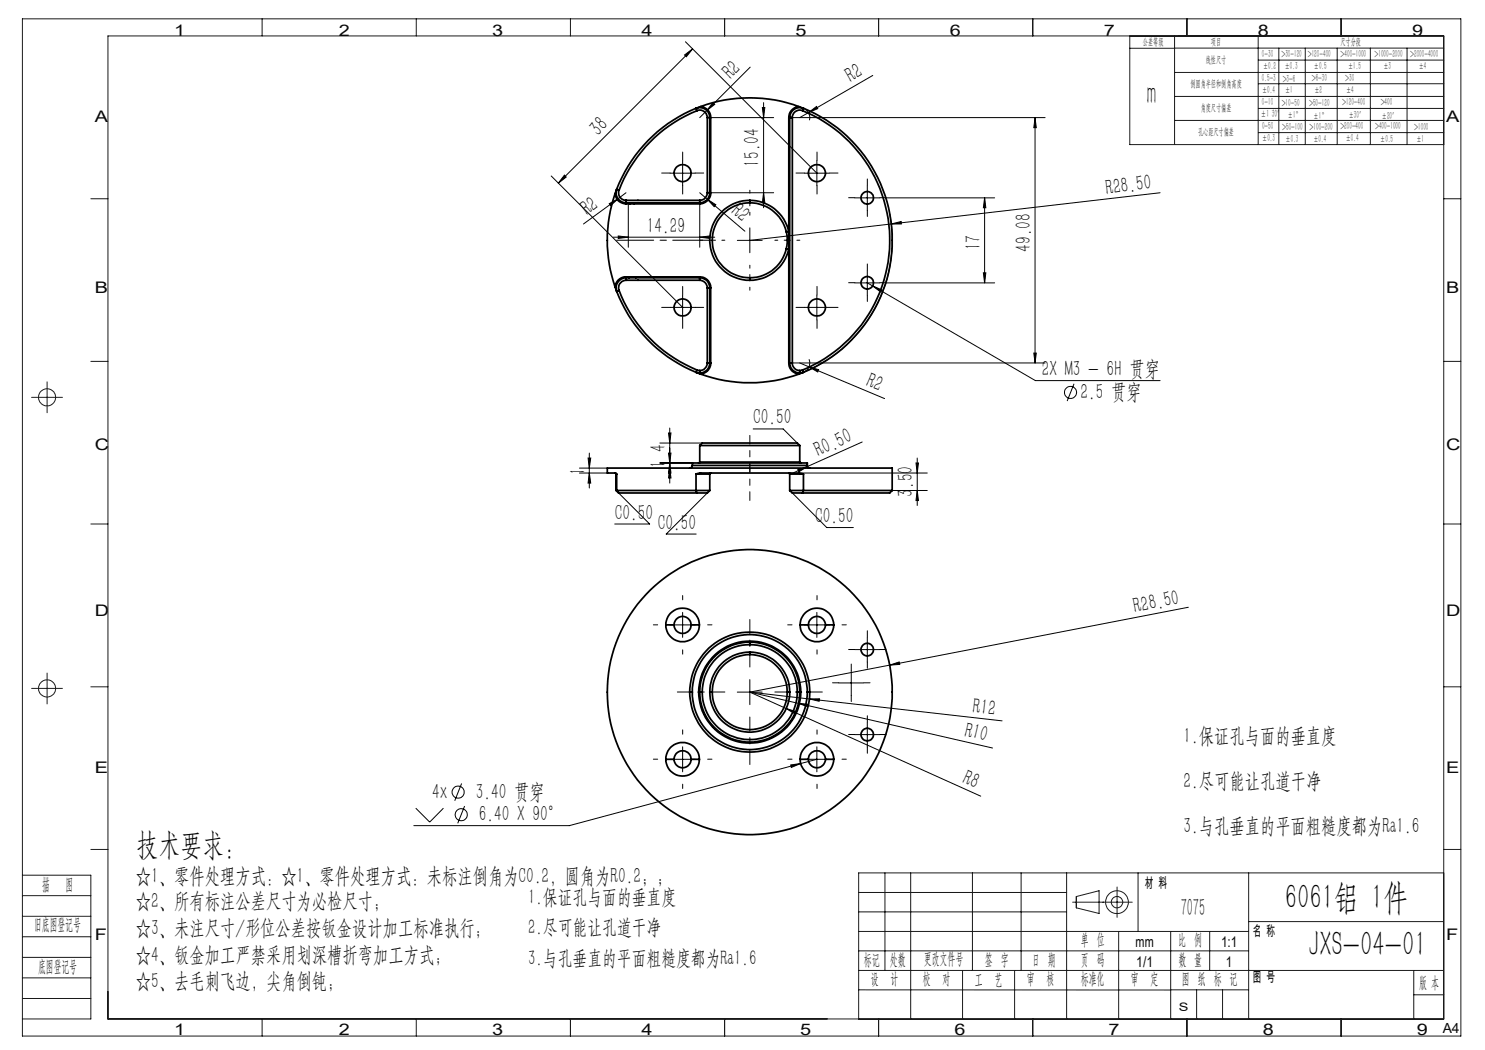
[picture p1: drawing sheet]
<svg xmlns="http://www.w3.org/2000/svg" width="297mm" height="210mm" viewBox="0 0 297 210" stroke-linecap="round" stroke-linejoin="round" font-family="sans-serif">
<g fill="none" stroke="#000" stroke-width=".2">
<path d="M136.9 11l1.6-1.2-1.2 1.6zM137.1 8.4l26.3 26.2M138.5 9.8l-26.8 26.8M150 13.4l-10.1 10.1M174.6 15.1l-12.9 7.4M110.2 35.2l26.3 26.3M112.9 35l.3 .4-1.5 1.2zM123.6 39.7l-6.9 5.1M125.2 38.6l-1.6 1.1M134 34.6h5M136.5 32.1v5M139.9 38.6l1.6 1.3"/>
<path d="M141.5 39.9l1.7 1-.4 .4zM141.5 39.9l7.5 6.3M142.1 23.5h12.6M142.1 38.6h12.6M142.6 20.5l.3 .4-1.5 1.2zM152.5 21.5h.5l-.3 2zM152.7 38.6l.3 2h-.5zM152.7 20.5v21M158.5 23.5h50.5M160.7 21.7a2.03 2.03 0 0 1 1.2 2.4M160.9 34.6h5M161.7 22.5l-1.8 1"/>
<path d="M161.7 22.5l1.6-1.2 .2 .4zM163.4 32.1v5M171 39.6h5M173.5 37.1v5M177.2 39.6h21.7M196.9 39.6v17M196.9 39.6l.3 1.9h-.5zM207 23.5v49.1M207 23.5l.3 2h-.5zM232 38.6l-53.7 6.2M121.8 40.7l1.8-1-1.5 1.4zM122.7 47.4h20.2"/>
<path d="M123.6 47.2l2.1 .2-2.1 .3zM125.7 40.6v8.9M136.5 59v5M139.9 47.4l2.1-.2v.5zM139.9 40.6v8.9M147.5 48.1h4.9M150 45.6v4.9M163.4 59v5M171 56.6h5M173.5 54.1v4.9M173.5 56.6l1 .6M174.5 57.2l1.9 .8-.3 .4z"/>
<path d="M174.5 57.2l32.6 18.9h24.9M177.2 56.6h21.7M178 42.8a28.6 28.6 0 0 1-18.2 32M178.3 44.8l-28.3 3.3M178.3 44.8l1.9-.5 .1 .5zM196.7 54.6h.5l-.3 2zM134 61.5h5M158.5 72.6h50.5M159.9 72.6l1.9 .8M160.9 61.5h5M161.8 73.4l1.9 .5-.2 .5zM161.8 73.4l15.1 6.3"/>
<path d="M161.8 71.9a2.01 2.01 0 0 1-1.9 2.7M206.8 70.6h.5l-.3 2zM214.8 76.8l-1.4 3.4M115.9 94.6h5.6M115.9 93.6h5.6M117.6 91.6h.5l-.2 2zM117.9 90.6v7M117.9 94.6l.2 2h-.5zM123.7 98.6l6.2 6.2h-7M132 88.6h8.4M132 92.6h6.5M133.7 86.6h.5l-.3 2z"/>
<path d="M133.7 90.6h.5l-.3 2zM133.9 85.6v11M133.9 92.6l.3 2h-.5zM133.9 93.6l.3 2h-.5zM141.5 98.6l-8.3 8.2h6M150.6 85.8h6l2.9 2.8M158.5 98.6l6.8 6.9h5.4M159.6 93.9l1.9-.6-1.7 1.1zM159.8 94.6h25.7M172.4 88.4l-13.7 6.1M178.4 98.1h7.1M183.2 92.6h.5l-.3 2z"/>
<path d="M183.4 91.6v9.5M183.4 98.1l.3 2h-.5zM134 125h5M136.5 122.5v5M147.5 138.4h4.9M150 138.4l11.9 1.4M150 135.9v5M150 138.4l46.1 20.8M150 138.4l9.7 2.3M160.9 125h5M161.9 139.8h2l-.1 .5zM161.9 139.8l38.5 4.4"/>
<path d="M163.4 122.5v5M167.7 136.6h5M170.3 134.1v5M171 129.9h5M173.5 127.4v5M177.9 133l1.9-.6 .2 .5zM177.9 133l-27.9 5.4M237.7 121.5l-59.8 11.5M92.3 156.7l-1.4 3.5M134 151.9h5M136.5 149.4v5M157.2 141.7l2 .6-.2 .5z"/>
<path d="M158.2 153l1.9-.3-1.8 .8zM159.7 140.7l2 .2-.1 .4zM159.7 140.7l38.8 8.9M160.1 152.7l-46.2 12.4h-31.1M160.9 151.9h5M163.4 151.9l-3.3 .8M163.4 149.4v5M171 146.9h5M173.5 144.4v5M83.1 161.6l2.8 2.8 2.8-2.8M92.9 161.2l-1.4 3.5"/>
<circle cx="214.1" cy="78.5" r="1.22"/>
<circle cx="91.6" cy="158.4" r="1.22"/>
<circle cx="92.2" cy="162.9" r="1.21"/>
</g>
<g fill="none" stroke="#191924" stroke-width=".2">
<path d="M4.5 3.8h287.7v203.4h-287.7zM52.4 3.8v3.4M83.3 3.8v3.4M114.1 3.8v3.4M144.9 3.8v3.4M175.7 3.8v3.4M206.6 3.8v3.4M226 7.2v21.7h62.7M226 9.7h8.9M234.9 7.2v21.7M234.9 9.6h53.8M234.9 14.5h53.8"/>
<path d="M234.9 19.3h53.8M237.4 3.8v3.4M251.6 7.2v21.7M251.7 12h37M251.7 16.7h37M255.8 9.6v19.3M261.1 9.6v19.3M267.4 9.6v19.3M268.2 3.8v3.4M274.1 9.6v7.2M274.1 16.9v12M281.4 9.6v7.2"/>
<path d="M281.4 16.9v12M18.2 39.7h3.4M234.9 24.1h53.8M251.7 21.7h37M251.7 26.5h37M288.7 39.7h3.5M6.3 79.5h6.2M9.4 76.4v6.1M18.2 72.3h3.4M288.7 72.3h3.5M18.2 104.8h3.4M288.7 104.8h3.5"/>
<path d="M6.3 137.7h6.2M9.4 134.6v6.2M18.2 137.4h3.4M288.7 137.4h3.5M4.5 175h13.7v28.8h-13.7M4.5 179.1h13.7M18.2 169.9h3.4M171.7 178.5h41.6M177 174.6v19.5M182.1 174.6v29.2M194.5 174.6v19.5M204.2 174.6v19.5"/>
<path d="M213.3 174.6v29.2M215.3 179.3l4.5-1.2v4.6l-4.5-1.1zM223.4 177.4v6.1M227.6 174.6v11.7M249.7 174.6v29.2M288.7 174.6h-117v29.2h117M288.7 169.9h3.5M4.5 191.5h13.7M4.5 183.3h13.7M4.5 187.4h13.7M4.5 195.6h13.7M4.5 199.7h13.7"/>
<path d="M171.7 194.1h117M171.7 198h62.4M171.7 190.2h78M171.7 182.4h41.6M171.7 186.3h78M192.5 194.1v9.7M202.9 194.1v9.7M214.5 180.4h11.9M223.7 186.3v17.5M234.1 198h15.6M234.1 186.3v17.5M239.3 198v5.8"/>
<path d="M241.9 186.3v7.8M244.5 198v5.8M249.7 184.3h39M282.8 194.1v9.7M282.8 199h5.9M52.4 203.8v3.4M83.3 203.8v3.4M114.1 203.8v3.4M144.9 203.8v3.4M175.7 203.8v3.4M206.6 203.8v3.4M237.4 203.8v3.4"/>
<path d="M268.2 203.8v3.4M288.7 203.8h-267.1v-196.6h267.1v196.6"/>
<circle cx="9.4" cy="79.5" r="1.71"/>
<circle cx="9.4" cy="137.7" r="1.71"/>
<circle cx="223.4" cy="180.4" r="2.28"/>
<circle cx="223.4" cy="180.4" r="1.14"/>
</g>
<path d="M150 92.8v7.3M150 87.1v7.3" fill="none" stroke="#000" stroke-width=".2" stroke-dasharray="30.5 1.3 1.3 1.3" stroke-dashoffset="28.7"/>
<g fill="none" stroke="#000" stroke-width=".2" stroke-dasharray="30.5 1.3 1.3 1.3">
<path d="M134 34.6h-1.7M136.5 32.1v-1.7M136.5 37.1v1.7M139 34.6h1.7M160.9 34.6h-1.7M163.4 32.1v-1.7M163.4 37.1v1.7M165.9 34.6h1.7M171 39.5h-1.3M173.5 37v-1.2M176 39.5h1.2M136.5 59v-1.7"/>
<path d="M163.4 59v-1.7M171 56.5h-1.3M173.5 54v-1.2M173.5 59v1.3M173.5 42v1.3M176 56.5h1.2M134 61.5h-1.7M136.5 64v1.7M139 61.5h1.7M160.9 61.5h-1.7M163.4 64v1.7M165.9 61.5h1.7"/>
<path d="M136.5 120v-.9M163.4 120v-.9M131.5 125h-.8M136.5 130v.8M141.5 125h.9M158.4 125h-.9M163.4 130v.8M167.8 136.6h-1.3M168.4 125h.9M170.3 134.1v-1.3M170.3 139.1v1.2M171 129.9h-1.3"/>
<path d="M172.8 136.6h1.2M173.5 127.4v-1.2M173.5 132.4v1.3M176 129.9h1.2M131.5 151.8h-.8M136.5 146.8v-.8M136.5 156.8v.9M141.5 151.8h.9M158.4 151.8h-.9M163.4 146.8v-.8M163.4 156.8v.9M168.4 151.8h.9"/>
<path d="M171 146.9h-1.3M173.5 144.4v-1.2M173.5 149.4v1.3M176 146.9h1.2"/>
</g>
<path d="M145 138.4h-9.5M150 133.4v-9.5M155 138.4h9.5M150 143.4v9.5" fill="none" stroke="#000" stroke-width=".2" stroke-dasharray="30.5 1.3 1.3 1.3" stroke-dashoffset="27.6"/>
<path d="M142 48h-18.7" fill="none" stroke="#000" stroke-width=".2" stroke-dasharray="30.5 1.3 1.3 1.3" stroke-dashoffset="23.1"/>
<path d="M145 48h-5M150 43v-5M150 53v5M155 48h5" fill="none" stroke="#000" stroke-width=".2" stroke-dasharray="30.5 1.3 1.3 1.3" stroke-dashoffset="29.9"/>
<g fill="#000">
<path d="M121.8 40.7l1.8-1-1.5 1.4zM142.6 20.5l.3 .4-1.5 1.2zM141.5 39.9l1.7 1-.4 .4zM161.7 22.5l1.6-1.2 .2 .4zM178.3 44.8l1.9-.5 .1 .5zM161.8 73.4l1.9 .5-.2 .5zM159.6 93.9l1.9-.6-1.7 1.1zM161.9 139.8h2l-.1 .5zM177.9 133l1.9-.6 .2 .5zM157.2 141.7l2 .6-.2 .5zM159.7 140.7l2 .2-.1 .4z"/>
<path d="M136.9 11l1.6-1.2-1.2 1.6zM112.9 35l.3 .4-1.5 1.2z"/>
<path d="M152.5 21.5h.5l-.3 2zM152.7 38.6l.3 2h-.5z"/>
<path d="M117.9 94.6l.2 2h-.5zM117.6 91.6h.5l-.2 2zM196.7 54.6h.5l-.3 2zM196.9 39.6l.3 1.9h-.5z"/>
<path d="M133.7 86.6h.5l-.3 2zM133.9 92.6l.3 2h-.5zM133.7 90.6h.5l-.3 2zM133.9 93.6l.3 2h-.5zM183.2 92.6h.5l-.3 2zM183.4 98.1l.3 2h-.5zM207 23.5l.3 2h-.5zM206.8 70.6h.5l-.3 2z"/>
<path d="M158.2 153l.1 .5 1.8-.8zM174.5 57.2l1.6 1.2 .3-.4zM123.6 47.2l2.1 .2-2.1 .3zM139.9 47.4l2.1-.2v.5z"/>
</g>
<g fill="none" stroke="#000" stroke-width=".35">
<path d="M123 38.7a2.17 2.17 0 0 0 2.2 2.1M123 38.7a28.8 28.8 0 0 0 0 18.7M123.3 37.8a2.02 2.02 0 0 0 1.9 2.8M123.3 37.8l-.3 .9M123.3 37.8l.5 .2M123.8 38a1.49 1.49 0 0 0 1.4 2.1M139.2 21.7a2.02 2.02 0 0 1 2.8 1.8M139.2 21.7a28.7 28.7 0 0 0-15.9 16.1M139.2 21.7l.2 .4M139.4 22.1a27.9 27.9 0 0 0-15.6 15.9M139.4 22.1a1.51 1.51 0 0 1 2.1 1.4M140.1 21.3a2.17 2.17 0 0 1 2 2.2"/>
<path d="M140.1 21.3l-.9 .4M140.1 21.3a28.4 28.4 0 0 1 19.7 0M141.5 38.6a1.57 1.57 0 0 1-1.6 1.5M141.5 23.5v15.1M141.5 23.5h.5M141.5 38.6h.5M142 38.6a1.97 1.97 0 0 1-2.1 2M142 23.5h.1M142 38.6h.1M142 23.5v15.1M142.1 38.6a2.2 2.2 0 0 1-2.2 2.2M142.1 23.5v15.1"/>
<path d="M157.8 23.5h.1M157.8 23.5v22.8M157.9 23.5v49.1M157.9 23.5h.6M158.5 23.5v49.1M159.8 21.3a2.17 2.17 0 0 0-2 2.2M159.8 21.3l.9 .4M160.5 22.1a28 28 0 0 1 17.4 26 28 28 0 0 1-17.4 25.9M160.5 22.1a1.47 1.47 0 0 0-2 1.4M160.7 21.7a28.5 28.5 0 0 1 17.7 26.4 28.5 28.5 0 0 1-17.7 26.4M160.7 21.7a2.02 2.02 0 0 0-2.8 1.8M160.7 21.7l-.2 .4"/>
<path d="M123 57.4l.3 .9M123.3 58.3a28.7 28.7 0 0 0 15.9 16.2M123.8 58.1a28.1 28.1 0 0 0 15.6 15.9M123.8 58.1l-.5 .2M125.2 56a1.49 1.49 0 0 0-1.4 2.1M125.2 55.6a2.04 2.04 0 0 0-1.9 2.7M125.2 40.6v.2M125.2 55.4a2.2 2.2 0 0 0-2.2 2M125.2 55.4v.2M125.2 40.1h14.7M125.2 56h14.7M125.2 40.1v.5"/>
<path d="M125.2 55.6v.4M125.2 55.6h14.7M125.2 40.6h14.7M125.2 55.4h14.7M125.2 40.8h14.7M125.7 40.6l.3 .2M126.2 55.4l-.5 .2M139.9 56a1.57 1.57 0 0 1 1.6 1.6M139.9 55.6a1.97 1.97 0 0 1 2.1 2M139.9 55.4v.2M139.9 40.6v.2M139.9 55.4a2.15 2.15 0 0 1 2.2 2.2"/>
<path d="M139.9 40.1v.5M139.9 55.6v.4M141.5 57.6v15M141.5 57.6h.5M142 57.6h.1M142 57.6v15M142.1 57.6v15M150 40.1a8 8 0 0 1 7.8 6.2M150 40.1a8 8 0 0 0-8 8 8 8 0 0 0 8 7.9M150 40.6a7.5 7.5 0 0 1 7.3 5.8M150 40.6a7.5 7.5 0 0 0-7.5 7.5 7.5 7.5 0 0 0 7.5 7.5M150 40.1v.5"/>
<path d="M150 55.6v.4M157.3 46.4l.1 1.7M157.3 49.7a7.5 7.5 0 0 1-7.3 5.9M157.3 49.7l.5 .1M157.4 48.1l-.1 1.6M157.4 48.1h.4M157.8 46.3v1.8M157.8 49.8a8 8 0 0 1-7.8 6.2M157.8 49.8v22.8M157.8 46.3l-.5 .1M157.8 48.1v1.7M139.2 74.5l.7 .1"/>
<path d="M139.2 74.5l.9 .3M139.4 74l.5 .1M139.4 74l-.2 .5M139.9 74.1v.5M140.1 74.8a29 29 0 0 0 19.7 0M141.5 72.6a1.57 1.57 0 0 1-1.6 1.5M141.5 72.6h.5M142 72.6a1.97 1.97 0 0 1-2.1 2M142 72.6h.1M142.1 72.6a2.19 2.19 0 0 1-2 2.2M157.8 72.6a2.19 2.19 0 0 0 2 2.2M157.8 72.6h.1"/>
<path d="M157.9 72.6a2.03 2.03 0 0 0 2 2M157.9 72.6h.6M158.5 72.6a1.51 1.51 0 0 0 1.4 1.5M159.9 74.1v.5M160.5 74l-.6 .1M160.5 74l.2 .5M160.7 74.5l-.8 .1M160.7 74.5l-.9 .3M123.1 94.6l.1 .2M123.2 98.1h.1M123.2 94.8h.1M123.2 94.8v3.3"/>
<path d="M123.2 98.1l.6 .5M123.3 98.1h15.9M123.3 94.8l-.2-.2h-1.6v-1h56.9v4.5M123.3 94.8v3.3M123.3 98.1l.5 .5M123.8 98.6h15.6M138.5 93.1l-.1 .3-.5 .2M138.5 93.1h23M138.5 93.1v-.5h23v.5M139.2 94.8l.7-.2h19.9l.9 .2M139.2 94.8h2.8M139.2 98.1h2.8"/>
<path d="M139.2 94.8v3.3M139.2 98.1l.2 .5M139.9 92.4l-.2 .2M139.9 92.4h20M139.9 89.1l.5-.5h19.1l.4 .5M139.9 89.1h20M139.9 89.1v3.3M142 98.1l-.5 .5h-2.1M142 94.8v3.3M142.1 94.6l-.1 .2M157.8 94.6l.1 .2M157.9 94.8h2.8"/>
<path d="M157.9 98.1h2.8M157.9 98.1l.6 .5h2M157.9 94.8v3.3M159.9 92.4l.3 .2M159.9 89.1v3.3M160.7 98.1h17.7M160.7 94.8v3.3M160.7 98.1l-.2 .5M161.5 93.1v.3l.5 .2M178.4 98.1l-.5 .5h-17.4M133.2 125a3.4 3.4 0 0 1 3.3-3.4 3.4 3.4 0 0 1 3.4 3.4M133.2 125a3.4 3.4 0 0 0 3.3 3.3 3.4 3.4 0 0 0 3.4-3.3"/>
<path d="M133.2 125h1.6M134.8 125a1.69 1.69 0 0 1 1.7-1.7 1.69 1.69 0 0 1 1.7 1.7M134.8 125a1.69 1.69 0 0 0 1.7 1.7 1.69 1.69 0 0 0 1.7-1.7M137.9 138.4a12 12 0 0 1 12-12 12 12 0 0 1 12.1 12M137.9 138.4h.6M137.9 138.4a12 12 0 0 0 12 12 12 12 0 0 0 12.1-12M138.2 125h1.7M138.5 138.4a11.5 11.5 0 0 1 11.5-11.5 11.5 11.5 0 0 1 11.5 11.5M138.5 138.4a11.5 11.5 0 0 0 11.5 11.5 11.5 11.5 0 0 0 11.5-11.5M139.7 138.4a10.2 10.2 0 0 1 10.2-10.2 10.2 10.2 0 0 1 10.3 10.2M139.7 138.4h.2M139.7 138.4a10.2 10.2 0 0 0 10.2 10.2 10.2 10.2 0 0 0 10.3-10.2"/>
<path d="M139.9 138.4a10 10 0 0 0 10 10 10 10 0 0 0 10-10M139.9 138.4h.5M140.4 138.4a9.5 9.5 0 0 0 9.5 9.5 9.5 9.5 0 0 0 9.6-9.5M142 138.4a8 8 0 0 0 7.9 8 8 8 0 0 0 8-8M142 138.4h.5M142.5 138.4a7.5 7.5 0 0 0 7.4 7.5 7.5 7.5 0 0 0 7.5-7.5M150 128.4a10 10 0 0 0-10.1 10M150 128.9a9.5 9.5 0 0 0-9.6 9.5M150 128.4a10 10 0 0 1 9.9 10M150 128.9a9.5 9.5 0 0 1 9.5 9.5M150 130.4a8 8 0 0 1 7.9 8M150 130.4a8 8 0 0 0-8 8"/>
<path d="M150 130.9a7.5 7.5 0 0 1 7.4 7.5M150 130.9a7.5 7.5 0 0 0-7.5 7.5M150 128.4v.5M150 130.4v.5M157.4 138.4h.5M159.5 138.4h.4M159.9 138.4h.3M160 125a3.4 3.4 0 0 1 3.4-3.4 3.4 3.4 0 0 1 3.4 3.4M160 125a3.4 3.4 0 0 0 3.4 3.3 3.4 3.4 0 0 0 3.4-3.3M160 125h1.7M161.5 138.4h.5M161.7 125a1.71 1.71 0 0 1 1.7-1.7 1.71 1.71 0 0 1 1.7 1.7"/>
<path d="M161.7 125a1.71 1.71 0 0 0 1.7 1.7 1.71 1.71 0 0 0 1.7-1.7M165.1 125h1.7M133.2 151.9a3.4 3.4 0 0 1 3.3-3.4 3.4 3.4 0 0 1 3.4 3.4M133.2 151.9a3.4 3.4 0 0 0 3.3 3.3 3.4 3.4 0 0 0 3.4-3.3M133.2 151.9h1.6M134.8 151.9a1.69 1.69 0 0 1 1.7-1.7 1.69 1.69 0 0 1 1.7 1.7M134.8 151.9a1.69 1.69 0 0 0 1.7 1.7 1.69 1.69 0 0 0 1.7-1.7M138.2 151.9h1.7M160 151.9a3.4 3.4 0 0 1 3.4-3.4 3.4 3.4 0 0 1 3.4 3.4M160 151.9a3.4 3.4 0 0 0 3.4 3.3 3.4 3.4 0 0 0 3.4-3.3M160 151.9h1.7M161.7 151.9a1.71 1.71 0 0 1 1.7-1.7 1.71 1.71 0 0 1 1.7 1.7"/>
<path d="M161.7 151.9a1.71 1.71 0 0 0 1.7 1.7 1.71 1.71 0 0 0 1.7-1.7M165.1 151.9h1.7"/>
<circle cx="136.5" cy="34.6" r="1.7"/>
<circle cx="163.4" cy="34.6" r="1.7"/>
<circle cx="173.4" cy="39.6" r="1.24"/>
<circle cx="173.5" cy="56.6" r="1.25"/>
<circle cx="136.5" cy="61.5" r="1.7"/>
<circle cx="163.4" cy="61.5" r="1.7"/>
<circle cx="150" cy="138.4" r="28.5"/>
<circle cx="173.4" cy="129.9" r="1.24"/>
<circle cx="173.5" cy="146.9" r="1.25"/>
</g>
<g font-size="7.1">
<text x="257" y="181.8">6061铝 1件</text>
<text x="261.7" y="191.1">JXS-04-01</text>
</g>
<text font-size="6.3" fill="#0a0605" x="229.4" y="20.8">m</text>
<text font-size="6.3" x="27.3" y="170.9">技术要求：</text>
<text font-size="5" fill="#0a0605" x="236.1" y="183.2">7075</text>
<g font-size="4.4">
<text x="146.2" y="16.1" transform="rotate(-45 146.2 16.1)">R2</text>
<text x="170.2" y="16.6" transform="rotate(-30 170.2 16.6)">R2</text>
<text x="119.7" y="27.4" transform="rotate(-45 119.7 27.4)">38</text>
<text x="151.9" y="33.3" transform="rotate(-90 151.9 33.3)">15.04</text>
<text x="221.3" y="38.9" transform="rotate(-7 221.3 38.9)">R28.50</text>
<text x="117.5" y="43.2" transform="rotate(-36 117.5 43.2)">R2</text>
<text x="129.4" y="46.6">14.29</text>
<text x="146" y="42.6" transform="rotate(40 146 42.6)">R2</text>
<text x="196.1" y="50" transform="rotate(-90 196.1 50)">17</text>
<text x="206.2" y="50.3" transform="rotate(-90 206.2 50.3)">49.08</text>
<text x="173" y="77.1" transform="rotate(23 173 77.1)">R2</text>
<text x="208.3" y="75.3">2X M3 - 6H 贯穿</text>
<text x="216.1" y="79.8">2.5 贯穿</text>
<text x="150.6" y="84.9">C0.50</text>
<text x="117" y="94.9" transform="rotate(-90 117 94.9)">1</text>
<text x="133.1" y="93.7" transform="rotate(-90 133.1 93.7)">1</text>
<text x="133.1" y="90.3" transform="rotate(-90 133.1 90.3)">4</text>
<text x="163.7" y="91.4" transform="rotate(-25 163.7 91.4)">R0.50</text>
<text x="182.6" y="99.3" transform="rotate(-90 182.6 99.3)">3.50</text>
<text x="122.9" y="103.9">C0.50</text>
<text x="131.6" y="105.9">C0.50</text>
<text x="163" y="104.6">C0.50</text>
<text x="227" y="122.6" transform="rotate(-11 227 122.6)">R28.50</text>
<text x="194.4" y="142.6" transform="rotate(7 194.4 142.6)">R12</text>
<text x="192.7" y="147.4" transform="rotate(13 192.7 147.4)">R10</text>
<text x="236.7" y="148.6">1.保证孔与面的垂直度</text>
<text x="86.5" y="159.7">4x</text>
<text x="95.2" y="159.7">3.40 贯穿</text>
<text x="192.3" y="156.6" transform="rotate(24 192.3 156.6)">R8</text>
<text x="236.7" y="157.6">2.尽可能让孔道干净</text>
<text x="95.8" y="164.2">6.40 X 90°</text>
<text x="236.7" y="166.6">3.与孔垂直的平面粗糙度都为Ra1.6</text>
<text x="27.2" y="176.7">☆1、零件处理方式：☆1、零件处理方式：未标注倒角为C0.2，圆角为R0.2；；</text>
</g>
<g font-size="4.4" fill="#0a0605">
<text x="27.2" y="181.7">☆2、所有标注公差尺寸为必检尺寸；</text>
<text x="27.2" y="187">☆3、未注尺寸/形位公差按钣金设计加工标准执行；</text>
<text x="27.2" y="192.3">☆4、钣金加工严禁采用划深槽折弯加工方式；</text>
<text x="27.2" y="197.7">☆5、去毛刺飞边，尖角倒钝；</text>
</g>
<g font-size="4.2">
<text x="105.6" y="180.8">1.保证孔与面的垂直度</text>
<text x="105.6" y="186.9">2.尽可能让孔道干净</text>
<text x="105.6" y="192.9">3.与孔垂直的平面粗糙度都为Ra1.6</text>
</g>
<g font-size="3.4" fill="#0a0605">
<text x="8.4" y="178">描</text>
<text x="13.1" y="178">图</text>
<text x="6.8" y="186">旧底图登记号</text>
<text x="7.6" y="194.4">底图登记号</text>
</g>
<g font-size="3.3" fill="#0a0605">
<text x="216.2" y="189">单 位</text>
<text x="235.7" y="189">比 例</text>
<text x="172.8" y="192.9">标记</text>
<text x="174.2" y="196.7">设</text>
<text x="178" y="192.9">处数</text>
<text x="178.1" y="196.7">计</text>
<text x="184.6" y="196.8">校</text>
<text x="184.8" y="192.9">更改文件号</text>
<text x="188.5" y="196.8">对</text>
<text x="195" y="196.9">工</text>
<text x="197" y="192.9">签 字</text>
<text x="198.9" y="196.9">艺</text>
<text x="205.4" y="196.8">审</text>
<text x="206.4" y="192.9">日 期</text>
<text x="209.3" y="196.8">核</text>
<text x="216.2" y="196.8">标准化</text>
<text x="216.2" y="193">页 码</text>
<text x="226.2" y="196.8">审</text>
<text x="230.1" y="196.8">定</text>
<text x="235.7" y="192.9">数 量</text>
<text x="236.4" y="196.8">图 纸 标 记</text>
<text x="283.8" y="197.5">版 本</text>
</g>
<g font-size="3.2" fill="#0a0605">
<text x="34.9" y="7.2">1</text>
<text x="67.8" y="7.2">2</text>
<text x="98.4" y="7.1">3</text>
<text x="128.3" y="7.2">4</text>
<text x="159.1" y="7.1">5</text>
<text x="190" y="7.1">6</text>
<text x="220.8" y="7.2">7</text>
<text x="251.6" y="7.1">8</text>
<text x="282.4" y="7.1">9</text>
<text x="19" y="24.3">A</text>
<text x="289.2" y="24.3">A</text>
<text x="19" y="58.6">B</text>
<text x="289.2" y="58.6">B</text>
<text x="19" y="90">C</text>
<text x="289.2" y="90">C</text>
<text x="19" y="123.1">D</text>
<text x="289.2" y="123.1">D</text>
<text x="19" y="154.6">E</text>
<text x="289.2" y="154.6">E</text>
<text x="19" y="187.9">F</text>
<text x="289.2" y="187.9">F</text>
<text x="34.9" y="207">1</text>
<text x="67.8" y="207">2</text>
<text x="98.4" y="207">3</text>
<text x="128.3" y="207">4</text>
<text x="160.1" y="207">5</text>
<text x="190.9" y="207">6</text>
<text x="221.7" y="207">7</text>
<text x="252.5" y="207">8</text>
<text x="283.4" y="207">9</text>
</g>
<g font-size="3" fill="#0a0605">
<text x="227.1" y="189.5">mm</text>
<text x="244.2" y="189.5">1:1</text>
<text x="227.3" y="193.3">1/1</text>
<text x="245.2" y="193.4">1</text>
</g>
<g font-size="2.8" fill="#0a0605">
<text x="229" y="177.6">材 料</text>
<text x="250.6" y="187.2">名 称</text>
<text x="250.6" y="196.4">图 号</text>
<text x="288.5" y="206.5">A4</text>
</g>
<text font-size="2.3" fill="#0a0605" x="235.8" y="202.1">S</text>
<text font-size="2.1" fill="#0a0605" x="252.2" y="23.4">±1 30′ ±1</text>
<g font-size="2" fill="#0a0605">
<text x="228.6" y="8.9">公差等级</text>
<text x="242.2" y="9">项目</text>
<text x="252.4" y="11.4">0-30</text>
<text x="256.3" y="11.3">&gt;30-120</text>
<text x="261.6" y="11.4">&gt;120-400</text>
<text x="268.1" y="8.9">尺寸分段</text>
<text x="268.1" y="11.4">&gt;400-1000</text>
<text x="274.9" y="11.4">&gt;1000-2000</text>
<text x="282" y="11.5">&gt;2000-4000</text>
<text x="238.1" y="17.4">倒圆角半径和倒角高度</text>
<text x="241.2" y="12.5">线性尺寸</text>
<text x="252.4" y="16.3">0.5-3</text>
<text x="252.6" y="13.9">±0.2</text>
<text x="256.5" y="16.4">&gt;3-6</text>
<text x="257" y="13.8">±0.3</text>
<text x="262.4" y="16.2">&gt;6-30</text>
<text x="262.8" y="13.9">±0.5</text>
<text x="269" y="16.2">&gt;30</text>
<text x="269.6" y="13.8">±1.5</text>
<text x="276.7" y="13.8">±3</text>
<text x="283.8" y="13.8">±4</text>
<text x="240.1" y="22.2">角度尺寸偏差</text>
<text x="252.4" y="21">0-10</text>
<text x="252.4" y="18.5">±0.4</text>
<text x="256.3" y="21.1">&gt;10-50</text>
<text x="257" y="18.6">±1</text>
<text x="261.8" y="21.1">&gt;50-120</text>
<text x="262.7" y="23.8">±1°</text>
<text x="262.9" y="18.7">±2</text>
<text x="268.4" y="21">&gt;120-400</text>
<text x="269.2" y="18.6">±4</text>
<text x="269.7" y="23.7">±30′</text>
<text x="276.1" y="21">&gt;400</text>
<text x="276.4" y="23.8">±20′</text>
<text x="239.6" y="27.1">孔心距尺寸偏差</text>
<text x="252.4" y="25.9">0-50</text>
<text x="252.4" y="28.2">±0.3</text>
<text x="256.4" y="26">&gt;50-100</text>
<text x="257.1" y="28.3">±0.3</text>
<text x="261.9" y="26">&gt;100-200</text>
<text x="262.7" y="28.4">±0.4</text>
<text x="268.1" y="25.9">&gt;200-400</text>
<text x="269.2" y="28.2">±0.4</text>
<text x="275" y="25.8">&gt;400-1000</text>
<text x="276.1" y="28.3">±0.5</text>
<text x="282.9" y="26">&gt;1000</text>
<text x="283.3" y="28.4">±1</text>
</g>
<text font-size="1.9" fill="#0a0605" x="259.1" y="23.7">°</text>
</svg>
